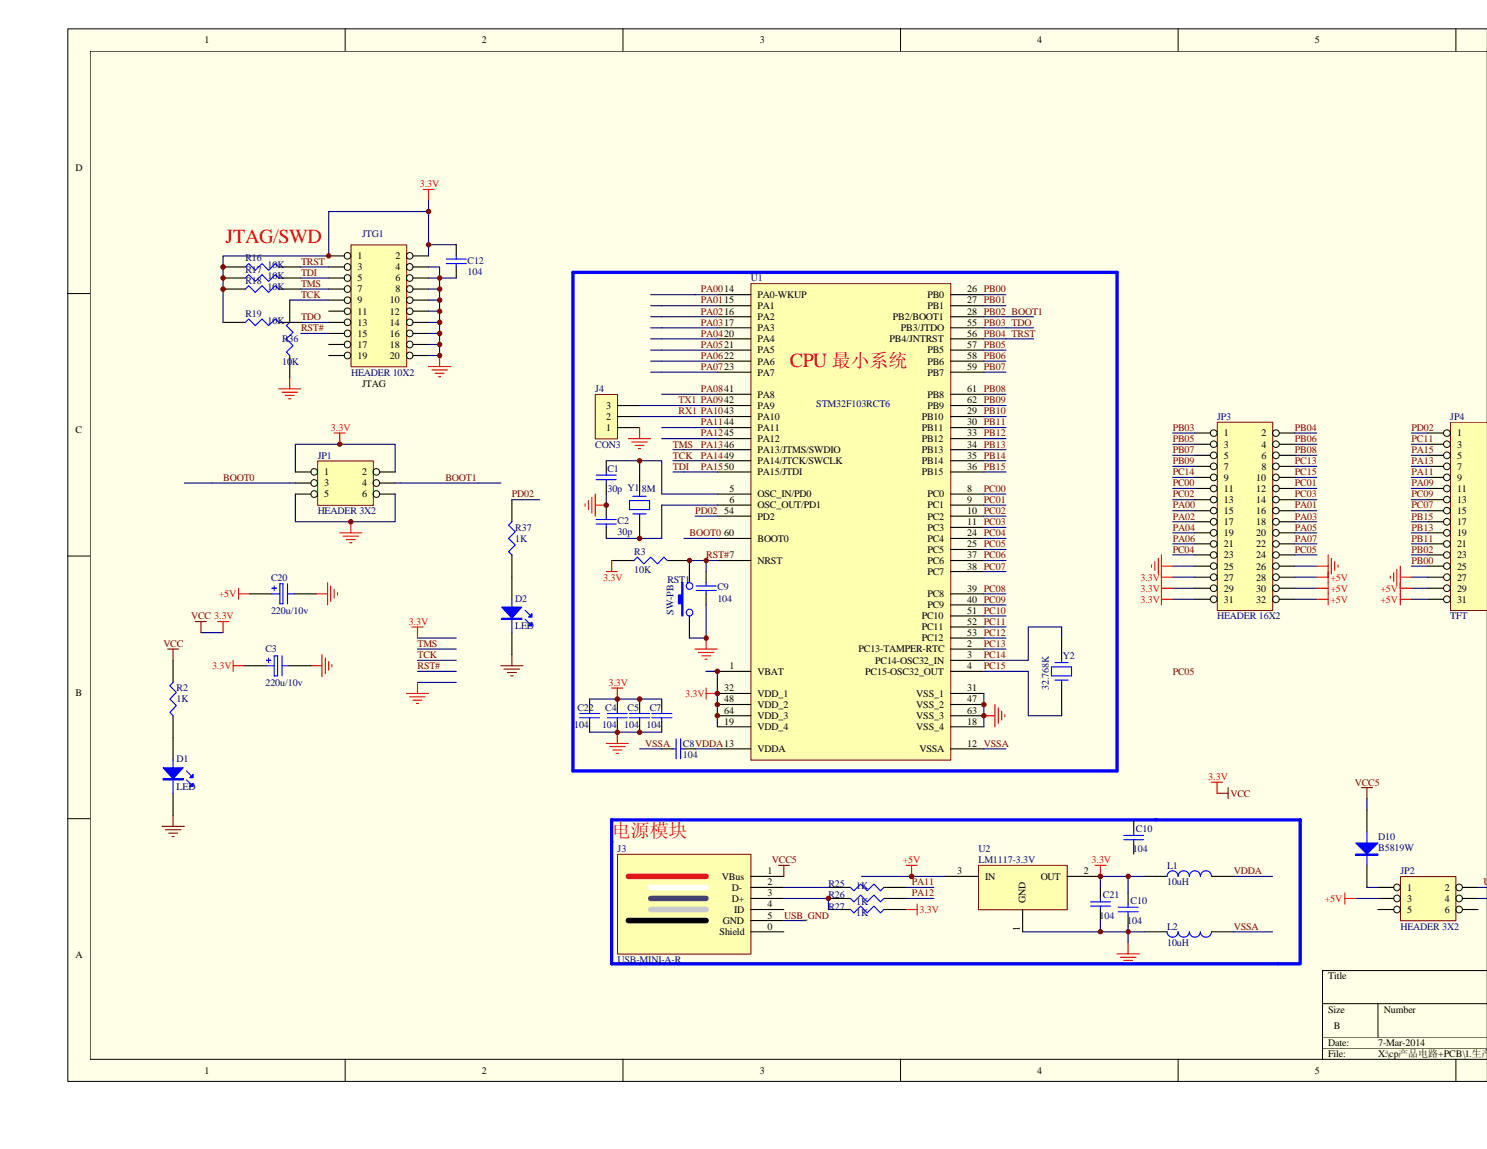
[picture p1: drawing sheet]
<svg xmlns="http://www.w3.org/2000/svg" width="279mm" height="216mm" viewBox="0 0 279 216" stroke-linecap="round" stroke-linejoin="round" font-family="sans-serif">
<path d="M12.7 5.4h266.7v197.8h-266.7z" fill="#ffffe8"/>
<g fill="none" stroke="#000" stroke-width=".19">
<path d="M12.7 5.4h266.7M12.7 5.4v197.8h266.7M12.7 5.4h.1M16.9 9.6h262.5M16.9 9.6v189.5h262.5M16.9 9.6h.1M64.9 5.4v4.2M117.1 5.4v4.2M169.2 5.4v4.2M221.4 5.4v4.2M273.6 5.4v4.2M12.7 55.2h4.2"/>
<path d="M12.7 104.5h4.2M12.7 153.8h4.2M64.9 199v4.2M117.1 199v4.2M169.2 199v4.2M221.4 199v4.2M248.5 188.6h30.9M248.5 194.9h30.9M248.5 196.9h30.9M258.9 188.6v6.3M273.6 199v4.2M279.4 182.4h-30.9v16.6"/>
</g>
<path d="M141.1 53.3h37.5v89.5h-37.5z" fill="#ffffb0"/>
<path d="M141.1 53.3h37.5v89.5h-37.5z" fill="none" stroke="#800000" stroke-width=".19"/>
<g fill="none" stroke="#000" stroke-width=".21">
<path d="M134.8 55.4h6.3M134.8 57.4h6.3M134.8 59.5h6.3M178.6 55.4h6.3M178.6 57.4h6.3M178.6 59.5h6.3M134.8 61.6h6.3M134.8 63.7h6.3M134.8 65.8h6.3M134.8 67.9h6.3M134.8 69.9h6.3M134.8 74.1h6.3"/>
<path d="M134.8 76.2h6.3M134.8 78.3h6.3M178.6 61.6h6.3M178.6 63.7h6.3M178.6 65.8h6.3M178.6 67.9h6.3M178.6 69.9h6.3M178.6 74.1h6.3M178.6 76.2h6.3M178.6 78.3h6.3M113.9 86.6v2.1M113.9 90.8v2"/>
<path d="M113.9 94.9v2.1M113.9 99.1v2.1M120.2 88.7v4.1M120.2 97v4.2M134.8 92.8h6.3M134.8 94.9h6.3M134.8 80.3h6.3M134.8 82.4h6.3M134.8 84.5h6.3M134.8 86.6h6.3M134.8 88.7h6.3M134.8 97h6.3"/>
<path d="M178.6 92.8h6.3M178.6 94.9h6.3M178.6 80.3h6.3M178.6 82.4h6.3M178.6 84.5h6.3M178.6 86.6h6.3M178.6 88.7h6.3M178.6 97h6.3M178.6 99.1h6.3M114.9 105.3h4.2M125.4 105.3h4.1v4.2M129.5 115.7v4.2"/>
<path d="M132.7 107.4v2.1M132.7 111.6v2.1M134.8 101.2h6.3M134.8 105.3h6.3M178.6 101.2h6.3M178.6 105.3h6.3M178.6 103.3h6.3M178.6 107.4h6.3M178.6 111.6h6.3M178.6 113.7h6.3M178.6 115.7h6.3M178.6 117.8h6.3"/>
<path d="M178.6 119.9h6.3M199.5 119.9v4.2M116 131.4v2M116 135.5v2.1M120.2 131.4v2M120.2 135.5v2.1M124.3 131.4v2M124.3 135.5v2.1M134.8 126.2h6.3M134.8 130.3h6.3M134.8 132.4h6.3M134.8 134.5h6.3"/>
<path d="M134.8 136.6h6.3M178.6 122h6.3M178.6 124.1h6.3M178.6 126.2h6.3M178.6 130.3h6.3M178.6 132.4h6.3M178.6 134.5h6.3M178.6 136.6h6.3M199.5 128.2v4.2M124.3 140.7h2.1M128.5 140.7h2.1M134.8 140.7h6.3"/>
<path d="M178.6 140.7h6.3"/>
</g>
<g fill="none" stroke="#00f" stroke-width=".21">
<path d="M112 97.6h3.8M112 98.5h3.8M112 90.1h3.8M112 89.3h3.8M113.9 88.7v.6M113.9 90.1v.7M113.9 97v.6M113.9 98.5v.6M118.3 94.1h3.7v1.7h-3.7zM118.9 93.3h2.5M118.9 96.6h2.5M120.2 92.8v.5"/>
<path d="M120.2 96.6v.4M119.1 105.3l.7-.6 1.2 1.3 1.3-1.3 1.2 1.3 1.3-1.3 .6 .6M130.8 111h3.8M130.8 110.1h3.8M132.7 109.5v.6M132.7 111v.6M114.1 134.9h3.8M114.1 134.1h3.8M116 133.4v.7M116 134.9v.6M118.3 134.9h3.7M118.3 134.1h3.7"/>
<path d="M120.2 133.4v.7M120.2 134.9v.6M122.5 134.9h3.7M122.5 134.1h3.7M124.3 133.4v.7M124.3 134.9v.6M127 138.9v3.7M127.9 138.9v3.7M197.6 125.3h3.7v1.7h-3.7zM198.2 127.8h2.5M198.2 124.5h2.5M199.5 124.1v.4"/>
<path d="M199.5 127.8v.4M126.4 140.7h.6M127.9 140.7h.6"/>
</g>
<g fill="none" stroke="#000080" stroke-width=".21">
<path d="M184.9 55.4h4.1M184.9 57.4h4.1M130.6 76.2h4.2M130.6 78.3h4.2M184.9 78.3h4.1M184.9 61.6h4.1M184.9 63.7h4.1M184.9 65.8h4.1M184.9 67.9h4.1M184.9 69.9h4.1M113.9 86.6h6.3v2.1M113.9 92.8v2.1"/>
<path d="M120.2 86.6h4.1v6.2h10.5M124.3 94.9v6.3h-10.4M128.5 84.5h6.3M128.5 86.6h6.3M128.5 88.7h6.3M130.6 97h4.2M130.6 80.3h4.2M132.7 94.9h2.1M184.9 92.8h4.1M184.9 94.9h4.1M184.9 97h4.1M184.9 99.1h4.1"/>
<path d="M184.9 84.5h4.1M184.9 86.6h4.1M184.9 88.7h4.1M184.9 80.3h4.1M184.9 82.4h4.1M134.8 105.3h-2.1v2.1M184.9 101.2h4.1M184.9 103.3h4.1M184.9 105.3h4.1M184.9 107.4h4.1M184.9 111.6h4.1M184.9 113.7h4.1"/>
<path d="M184.9 115.7h4.1M184.9 117.8h4.1M184.9 119.9h4.1M199.5 117.8h-6.3v6.3h-8.3M132.7 126.2h2.1M134.8 130.3v6.3M184.9 126.2h8.3v8.3h6.3M184.9 130.3v6.3M184.9 122h4.1M120.2 140.7h4.1M130.6 140.7h4.2M184.9 140.7h4.1"/>
</g>
<g fill="none" stroke="#f00" stroke-width=".21">
<path d="M109.9 94.7v.4M110.6 94.1v1.7M111.2 93.5v2.9M111.8 92.8v4.2M111.8 94.9h2.1M113.9 107.4h2.1M114.9 105.3v2.1M132.7 119.9v2.1M113.9 139.7h4.2M114.9 129.3h2.2M116 129.3v2.1M116 137.6v2.1"/>
<path d="M130.6 122h4.2M131.2 122.6h3M131.9 123.2h1.6M132.5 123.9h.4M132.7 129.3v2.1M132.7 130.3h2.1M184.9 134.5h2M186.9 132.4v4.2M187.6 133v2.9M188.2 133.6v1.7M188.8 134.3v.4M114.6 140.3h2.9"/>
<path d="M115.1 140.9h1.7M115.8 141.6h.4"/>
</g>
<path d="M107.7 51.2h102.2v93.7h-102.2z" fill="none" stroke="#00f" stroke-width=".63"/>
<path d="M128.1 109.5h.2v6.2h-.2v-2.2h-.6v-1.7h.6z" fill-rule="evenodd" fill="#00f"/>
<g fill="none" stroke="#00f" stroke-width=".21">
<path d="M128.1 109.5h.2v6.2h-.2v-2.2h-.6v-1.7h.6z"/>
<circle cx="129.6" cy="110.1" r=".62"/>
<circle cx="129.6" cy="115.1" r=".62"/>
</g>
<g fill="none" stroke="#000080" stroke-width=".21">
<path d="M122.3 55.4h12.5M122.3 57.4h12.5M122.3 59.5h12.5M184.9 59.5h9.3M122.3 61.6h12.5M122.3 63.7h12.5M122.3 65.8h12.5M122.3 67.9h12.5M122.3 69.9h12.5M124.3 74.1h10.5M127.5 76.2h3.1M127.5 78.3h3.1"/>
<path d="M184.9 76.2h4.1M184.9 74.1h4.1M189 61.6h5.2M189 63.7h5.2M124.3 80.3h6.3M124.3 82.4h10.5M124.3 94.9h8.4M126.4 84.5h2.1M126.4 86.6h2.1M126.4 88.7h2.1M128.5 101.2h6.3"/>
</g>
<circle cx="134.8" cy="132.4" r=".42" fill="#800000"/>
<circle cx="134.8" cy="132.4" r=".42" fill="none" stroke="#800000" stroke-width=".19"/>
<circle cx="134.8" cy="134.5" r=".42" fill="#800000"/>
<circle cx="134.8" cy="134.5" r=".42" fill="none" stroke="#800000" stroke-width=".19"/>
<circle cx="184.9" cy="132.4" r=".42" fill="#800000"/>
<circle cx="184.9" cy="132.4" r=".42" fill="none" stroke="#800000" stroke-width=".19"/>
<circle cx="184.9" cy="134.5" r=".42" fill="#800000"/>
<circle cx="184.9" cy="134.5" r=".42" fill="none" stroke="#800000" stroke-width=".19"/>
<circle cx="120.2" cy="86.6" r=".42" fill="#800000"/>
<circle cx="120.2" cy="86.6" r=".42" fill="none" stroke="#800000" stroke-width=".19"/>
<path d="M43.8 124.1v2.1M43.8 125.1h2.1M58.4 125.1h2.1M60.5 123v4.2M61.1 123.7v2.9M61.8 124.3v1.6M62.4 124.9v.4" fill="none" stroke="#f00" stroke-width=".21"/>
<path d="M32.5 124.1v4.1M32.5 134.5v8.3M45.9 125.1h4.2M54.2 125.1h4.2M32.5 149.1v4.1" fill="none" stroke="#000" stroke-width=".21"/>
<path d="M32.5 128.2l-.6 .7 1.2 1.2-1.2 1.3 1.2 1.2-1.2 1.3 .6 .6M50.1 124.1h.8M50.1 125.1h1.4M50.5 123.7v.8M51.5 123.2h.7v3.8h-.7zM53 125.1h1.2M53 123.2v3.8M32.5 142.8v6.3M35.1 146.6l.8 .8M35.1 144.9l.8 .8" fill="none" stroke="#00f" stroke-width=".21"/>
<path d="M30.4 155.3h4.2M31.1 155.9h2.9M31.7 156.5h1.7M32.3 157.2h.4M32.5 153.2v2.1" fill="none" stroke="#800000" stroke-width=".21"/>
<path d="M30.6 144.3h3.8l-1.9 2z" fill="#00f"/>
<path d="M30.6 144.3h3.8l-1.9 2zM30.6 146.3h3.8v.3h-3.8zM30.6 146.5h3.8" fill="none" stroke="#00f" stroke-width=".21"/>
<path d="M35.6 147.8l.7-.6v.6z" fill="#00f"/>
<path d="M35.6 147.8l.7-.6v.6z" fill="none" stroke="#00f" stroke-width=".21"/>
<path d="M36.3 145.5v.6h-.7z" fill="#00f"/>
<path d="M35.6 146.1l.7-.6v.6z" fill="none" stroke="#00f" stroke-width=".21"/>
<path d="M31.5 122h2.1M32.5 122v2.1" fill="none" stroke="#800000" stroke-width=".21"/>
<path d="M59.7 86.7h10.4v8.3h-10.4z" fill="#ffffb0"/>
<path d="M59.7 86.6h10.4v8.4h-10.4z" fill="none" stroke="#800000" stroke-width=".19"/>
<g fill="none" stroke="#000" stroke-width=".19">
<circle cx="59" cy="90.8" r=".63"/>
<circle cx="59" cy="92.8" r=".63"/>
<circle cx="59" cy="88.7" r=".62"/>
<circle cx="70.7" cy="90.8" r=".62"/>
<circle cx="70.7" cy="92.8" r=".62"/>
<circle cx="70.7" cy="88.7" r=".62"/>
</g>
<path d="M55.5 88.7h2.9M55.5 90.8h2.9M55.5 92.8h2.9M71.3 88.7h3M71.3 90.8h3M71.3 92.8h3" fill="none" stroke="#000" stroke-width=".21"/>
<path d="M34.6 90.8h5.2M54.4 90.8h1.1M55.5 92.8v5.2h18.8v-5.2M55.5 88.7v-5.2h18.8v5.2M74.3 90.8h1M89.9 90.8h4.2" fill="none" stroke="#000080" stroke-width=".21"/>
<path d="M62.8 81.4h2.1M63.8 81.4v2.1M65.9 98v2.1M63.8 100.1h4.2M64.5 100.8h2.9M65.1 101.4h1.7M65.7 102h.4" fill="none" stroke="#f00" stroke-width=".21"/>
<circle cx="65.9" cy="98" r=".42" fill="#800000"/>
<circle cx="65.9" cy="98" r=".42" fill="none" stroke="#800000" stroke-width=".19"/>
<circle cx="63.8" cy="83.5" r=".42" fill="#800000"/>
<circle cx="63.8" cy="83.5" r=".42" fill="none" stroke="#800000" stroke-width=".19"/>
<path d="M39.8 90.8h14.6M75.3 90.8h14.6M37.8 118.9h4.1M199.5 117.8v2.1M199.5 132.4v2.1" fill="none" stroke="#000080" stroke-width=".21"/>
<path d="M36.7 116.8h2.1M37.8 116.8v2.1" fill="none" stroke="#800000" stroke-width=".21"/>
<path d="M40.9 116.8h2.1M41.9 116.8v2.1M205.7 162.6h2.1M206.8 162.6v2.1M209.9 179.2h4.2M210.5 179.9h2.9M212 177.2v2M211.2 180.5h1.6M211.8 181.1h.4" fill="none" stroke="#f00" stroke-width=".21"/>
<path d="M212 167.8v2.1M212 172v2M215.1 164.7h4.2M215.1 175.1h4.2M227.6 164.7h4.2M227.6 175.1h4.2" fill="none" stroke="#000" stroke-width=".21"/>
<path d="M210.1 171.3h3.8M210.1 170.5h3.8M212 169.9v.6M212 171.3v.7M219.3 164.7a1.04 1.04 0 0 1 1-1.1 1.04 1.04 0 0 1 1.1 1.1 1.06 1.06 0 0 1 1-1.1 1.06 1.06 0 0 1 1.1 1.1 1.04 1.04 0 0 1 1-1.1 1.04 1.04 0 0 1 1.1 1.1 1.04 1.04 0 0 1 1-1.1 1.04 1.04 0 0 1 1 1.1M219.3 175.1a1.04 1.04 0 0 0 1 1 1.04 1.04 0 0 0 1.1-1 1.06 1.06 0 0 0 1 1 1.06 1.06 0 0 0 1.1-1 1.04 1.04 0 0 0 1 1 1.04 1.04 0 0 0 1.1-1 1.04 1.04 0 0 0 1 1 1.04 1.04 0 0 0 1-1" fill="none" stroke="#00f" stroke-width=".21"/>
<path d="M114.9 154.1h102.3" fill="none" stroke="#00f" stroke-width=".63"/>
<path d="M183.9 162.6h16.6v8.3h-16.6z" fill="#ffffb0"/>
<path d="M183.9 162.6h16.6v8.3h-16.6z" fill="none" stroke="#800000" stroke-width=".19"/>
<path d="M177.5 164.7h6.3M192.2 170.9v4.2M200.5 164.7h6.3" fill="none" stroke="#000" stroke-width=".21"/>
<path d="M114.9 154.1v27h129.4v-27h-27.1" fill="none" stroke="#00f" stroke-width=".63"/>
<path d="M228.7 149.1h2.1M230.8 148v2.1" fill="none" stroke="#800000" stroke-width=".21"/>
<path d="M227.6 147h2.1M228.7 147v2.1" fill="none" stroke="#f00" stroke-width=".21"/>
<path d="M116.1 160.6h25v18.7h-25z" fill="#ffffb0"/>
<path d="M116 160.5h25.1v18.8h-25.1z" fill="none" stroke="#800000" stroke-width=".19"/>
<path d="M141.1 164.7h6.2M141.1 166.8h6.2M141.1 168.8h6.2M141.1 173h6.2M141.1 175.1h6.2M141.1 170.9h6.2" fill="none" stroke="#000" stroke-width=".21"/>
<path d="M118.1 164.7h14.6" fill="none" stroke="#ee0e22" stroke-width="1"/>
<path d="M122.3 166.8h10.4" fill="none" stroke="#fff" stroke-width="1"/>
<path d="M122.3 168.8h10.4" fill="none" stroke="#00a36e" stroke-width="1"/>
<path d="M118.1 173h14.6" fill="none" stroke="#000" stroke-width="1"/>
<path d="M122.3 170.9h10.4" fill="none" stroke="#cacaca" stroke-width="1"/>
<path d="M132.7 126.2h2.1v4.1" fill="none" stroke="#000080" stroke-width=".21"/>
<circle cx="134.8" cy="126.1" r=".43" fill="#800000"/>
<circle cx="134.8" cy="126.1" r=".43" fill="none" stroke="#800000" stroke-width=".19"/>
<circle cx="134.8" cy="130.3" r=".43" fill="#800000"/>
<circle cx="134.8" cy="130.3" r=".43" fill="none" stroke="#800000" stroke-width=".19"/>
<path d="M116 131.4h8.3" fill="none" stroke="#000080" stroke-width=".21"/>
<circle cx="120.2" cy="131.4" r=".43" fill="#800000"/>
<circle cx="120.2" cy="131.4" r=".43" fill="none" stroke="#800000" stroke-width=".19"/>
<path d="M116 137.6h8.3" fill="none" stroke="#000080" stroke-width=".21"/>
<circle cx="120.2" cy="137.6" r=".42" fill="#800000"/>
<circle cx="120.2" cy="137.6" r=".42" fill="none" stroke="#800000" stroke-width=".19"/>
<path d="M78.4 119.9h7.3M78.4 122h7.3M78.4 124.1h7.3M78.4 126.2h7.3M78.4 128.2h7.3" fill="none" stroke="#000080" stroke-width=".21"/>
<path d="M77.4 117.8h2.1M78.4 117.8v2.1M76.4 130.3h4.1M77 130.9h2.9M77.6 131.6h1.7M78.2 132.2h.5M78.4 128.2v2.1" fill="none" stroke="#f00" stroke-width=".21"/>
<path d="M272.6 79.4h6.8v35.3h-6.8z" fill="#ffffb0"/>
<path d="M279.4 79.3h-6.9v35.4h6.9" fill="none" stroke="#800000" stroke-width=".19"/>
<g fill="none" stroke="#000" stroke-width=".19">
<circle cx="271.9" cy="89.7" r=".63"/>
<circle cx="271.9" cy="98" r=".63"/>
<circle cx="271.9" cy="87.6" r=".63"/>
<circle cx="271.9" cy="85.6" r=".63"/>
<circle cx="271.9" cy="93.9" r=".63"/>
<circle cx="271.9" cy="91.8" r=".63"/>
<circle cx="271.9" cy="81.4" r=".63"/>
<circle cx="271.9" cy="96" r=".63"/>
<circle cx="271.9" cy="83.5" r=".63"/>
<circle cx="271.9" cy="108.5" r=".63"/>
<circle cx="271.9" cy="110.5" r=".63"/>
<circle cx="271.9" cy="112.6" r=".63"/>
<circle cx="271.9" cy="100.1" r=".63"/>
<circle cx="271.9" cy="104.3" r=".63"/>
<circle cx="271.9" cy="106.4" r=".63"/>
<circle cx="271.9" cy="102.2" r=".62"/>
</g>
<g fill="none" stroke="#000" stroke-width=".21">
<path d="M268.3 81.4h2.9M268.3 83.5h2.9M268.3 85.6h2.9M268.3 87.6h2.9M268.3 89.7h2.9M268.3 91.8h2.9M268.3 93.9h2.9M268.3 96h2.9M268.3 98h2.9M268.3 100.1h2.9M268.3 102.2h2.9M268.3 104.3h2.9"/>
<path d="M268.3 106.4h2.9M268.3 108.5h2.9M268.3 110.5h2.9M268.3 112.6h2.9"/>
</g>
<path d="M228.8 79.4h10.3v35.3h-10.3z" fill="#ffffb0"/>
<path d="M228.7 79.3h10.4v35.4h-10.4z" fill="none" stroke="#800000" stroke-width=".19"/>
<g fill="none" stroke="#000" stroke-width=".19">
<circle cx="228.1" cy="87.6" r=".63"/>
<circle cx="228.1" cy="85.6" r=".63"/>
<circle cx="228.1" cy="98" r=".63"/>
<circle cx="228.1" cy="89.7" r=".63"/>
<circle cx="228.1" cy="93.9" r=".63"/>
<circle cx="228.1" cy="91.8" r=".63"/>
<circle cx="228.1" cy="81.4" r=".63"/>
<circle cx="228.1" cy="96" r=".63"/>
<circle cx="228.1" cy="83.5" r=".63"/>
<circle cx="239.7" cy="89.7" r=".63"/>
<circle cx="239.7" cy="87.6" r=".63"/>
<circle cx="239.7" cy="85.6" r=".63"/>
<circle cx="239.7" cy="98" r=".63"/>
<circle cx="239.7" cy="93.9" r=".63"/>
<circle cx="239.7" cy="91.8" r=".63"/>
<circle cx="239.7" cy="81.4" r=".63"/>
<circle cx="239.7" cy="96" r=".63"/>
<circle cx="239.7" cy="83.5" r=".63"/>
<circle cx="228.1" cy="100.1" r=".63"/>
<circle cx="228.1" cy="110.5" r=".63"/>
<circle cx="228.1" cy="112.6" r=".63"/>
<circle cx="228.1" cy="108.5" r=".63"/>
<circle cx="228.1" cy="104.3" r=".63"/>
<circle cx="228.1" cy="106.4" r=".63"/>
<circle cx="228.1" cy="102.2" r=".62"/>
<circle cx="239.7" cy="108.5" r=".63"/>
<circle cx="239.7" cy="100.1" r=".63"/>
<circle cx="239.7" cy="110.5" r=".63"/>
<circle cx="239.7" cy="112.6" r=".63"/>
<circle cx="239.7" cy="104.3" r=".63"/>
<circle cx="239.7" cy="106.4" r=".63"/>
<circle cx="239.7" cy="102.2" r=".62"/>
</g>
<g fill="none" stroke="#000" stroke-width=".21">
<path d="M224.5 81.4h2.9M224.5 83.5h2.9M224.5 85.6h2.9M224.5 87.6h2.9M224.5 89.7h2.9M224.5 91.8h2.9M224.5 93.9h2.9M224.5 96h2.9M224.5 98h2.9M240.4 81.4h2.9M240.4 83.5h2.9M240.4 85.6h2.9"/>
<path d="M240.4 87.6h2.9M240.4 89.7h2.9M240.4 91.8h2.9M240.4 93.9h2.9M240.4 96h2.9M240.4 98h2.9M224.5 100.1h2.9M224.5 102.2h2.9M224.5 104.3h2.9M224.5 106.4h2.9M224.5 108.5h2.9M224.5 110.5h2.9"/>
<path d="M224.5 112.6h2.9M240.4 100.1h2.9M240.4 102.2h2.9M240.4 104.3h2.9M240.4 106.4h2.9M240.4 108.5h2.9M240.4 110.5h2.9M240.4 112.6h2.9"/>
</g>
<path d="M66 46.1h10.4v22.8h-10.4z" fill="#ffffb0"/>
<path d="M66 46h10.4v22.9h-10.4z" fill="none" stroke="#800000" stroke-width=".19"/>
<g fill="none" stroke="#000" stroke-width=".19">
<circle cx="65.3" cy="50.2" r=".63"/>
<circle cx="65.3" cy="52.2" r=".63"/>
<circle cx="65.3" cy="54.3" r=".63"/>
<circle cx="65.3" cy="48.1" r=".62"/>
<circle cx="65.3" cy="58.5" r=".62"/>
<circle cx="65.3" cy="56.4" r=".62"/>
<circle cx="77" cy="52.2" r=".63"/>
<circle cx="77" cy="50.2" r=".63"/>
<circle cx="77" cy="54.3" r=".63"/>
<circle cx="77" cy="48.1" r=".62"/>
<circle cx="77" cy="58.5" r=".62"/>
<circle cx="77" cy="56.4" r=".62"/>
<circle cx="65.3" cy="66.8" r=".63"/>
<circle cx="65.3" cy="62.6" r=".63"/>
<circle cx="65.3" cy="64.7" r=".63"/>
<circle cx="65.3" cy="60.6" r=".62"/>
<circle cx="77" cy="62.6" r=".63"/>
<circle cx="77" cy="64.7" r=".63"/>
<circle cx="77" cy="66.8" r=".63"/>
<circle cx="77" cy="60.6" r=".62"/>
</g>
<g fill="none" stroke="#000" stroke-width=".21">
<path d="M41.9 50.2h4.2M41.9 52.2h4.2M41.9 54.3h4.2M52.4 50.2h4.1M52.4 52.2h4.1M52.4 54.3h4.1M54.4 56.4v4.2M61.8 48.1h2.9M61.8 50.2h2.9M61.8 52.2h2.9M61.8 54.3h2.9M61.8 56.4h2.9"/>
<path d="M61.8 58.5h2.9M77.6 48.1h2.9M77.6 50.2h2.9M77.6 52.2h2.9M77.6 54.3h2.9M77.6 56.4h2.9M77.6 58.5h2.9M85.7 46v2.1M85.7 50.2v2M41.9 60.6h4.2M52.4 60.6h4.1M54.4 66.8v4.2"/>
<path d="M61.8 60.6h2.9M61.8 62.7h2.9M61.8 64.7h2.9M61.8 66.8h2.9M77.6 60.6h2.9M77.6 62.7h2.9M77.6 64.7h2.9M77.6 66.8h2.9"/>
</g>
<g fill="none" stroke="#000080" stroke-width=".21">
<path d="M80.5 37.7v2.1M54.4 56.4h7.4M56.5 54.3h5.3M56.5 52.2h5.3M56.5 50.2h5.3M80.5 48.1v-8.3h-18.7v8.3h-19.9v12.5M80.5 50.2h2.1v16.6h-2.1M80.5 58.5h2.1M80.5 56.4h2.1M80.5 54.3h2.1M80.5 52.2h5.2M80.5 46h5.2"/>
<path d="M56.5 62.7h5.3M56.5 60.6h5.3M80.5 64.7h2.1M80.5 62.7h2.1M80.5 60.6h2.1"/>
</g>
<path d="M79.5 35.6h2.1M80.5 35.6v2.1M52.4 73.1h4.1M53 73.7h2.9M53.6 74.3h1.7M54.2 74.9h.5M54.4 71v2.1M80.5 68.9h4.2M81.2 69.5h2.9M81.8 70.1h1.6M82.4 70.8h.4M82.6 66.8v2.1" fill="none" stroke="#f00" stroke-width=".21"/>
<path d="M46.1 50.2l.6-.7 1.3 1.3 1.2-1.3 1.3 1.3 1.2-1.3 .7 .7M46.1 52.2l.6-.6 1.3 1.3 1.2-1.3 1.3 1.3 1.2-1.3 .7 .6M46.1 54.3l.6-.6 1.3 1.2 1.2-1.2 1.3 1.2 1.2-1.2 .7 .6M83.9 48.7h3.7M83.9 49.5h3.7M85.7 48.1v.6M85.7 49.5v.7M46.1 60.6l.6-.7 1.3 1.3 1.2-1.3 1.3 1.3 1.2-1.3 .7 .7M54.4 60.6l-.6 .6 1.3 1.2-1.3 1.3 1.3 1.2-1.3 1.3 .6 .6" fill="none" stroke="#00f" stroke-width=".21"/>
<circle cx="61.7" cy="48.1" r=".4" fill="#800000"/>
<circle cx="61.7" cy="48.1" r=".4" fill="none" stroke="#800000" stroke-width=".19"/>
<circle cx="80.5" cy="39.7" r=".42" fill="#800000"/>
<circle cx="80.5" cy="39.7" r=".42" fill="none" stroke="#800000" stroke-width=".19"/>
<circle cx="82.6" cy="66.8" r=".42" fill="#800000"/>
<circle cx="82.6" cy="66.8" r=".42" fill="none" stroke="#800000" stroke-width=".19"/>
<circle cx="82.6" cy="64.7" r=".41" fill="#800000"/>
<circle cx="82.6" cy="64.7" r=".41" fill="none" stroke="#800000" stroke-width=".19"/>
<circle cx="82.6" cy="62.6" r=".42" fill="#800000"/>
<circle cx="82.6" cy="62.6" r=".42" fill="none" stroke="#800000" stroke-width=".19"/>
<circle cx="82.6" cy="60.6" r=".42" fill="#800000"/>
<circle cx="82.6" cy="60.6" r=".42" fill="none" stroke="#800000" stroke-width=".19"/>
<circle cx="82.6" cy="58.5" r=".41" fill="#800000"/>
<circle cx="82.6" cy="58.5" r=".41" fill="none" stroke="#800000" stroke-width=".19"/>
<circle cx="82.6" cy="56.4" r=".42" fill="#800000"/>
<circle cx="82.6" cy="56.4" r=".42" fill="none" stroke="#800000" stroke-width=".19"/>
<circle cx="82.6" cy="54.3" r=".42" fill="#800000"/>
<circle cx="82.6" cy="54.3" r=".42" fill="none" stroke="#800000" stroke-width=".19"/>
<circle cx="82.6" cy="52.2" r=".41" fill="#800000"/>
<circle cx="82.6" cy="52.2" r=".41" fill="none" stroke="#800000" stroke-width=".19"/>
<circle cx="80.5" cy="46" r=".41" fill="#800000"/>
<circle cx="80.5" cy="46" r=".41" fill="none" stroke="#800000" stroke-width=".19"/>
<circle cx="41.9" cy="50.2" r=".42" fill="#800000"/>
<circle cx="41.9" cy="50.2" r=".42" fill="none" stroke="#800000" stroke-width=".19"/>
<circle cx="41.9" cy="52.2" r=".42" fill="#800000"/>
<circle cx="41.9" cy="52.2" r=".42" fill="none" stroke="#800000" stroke-width=".19"/>
<circle cx="41.9" cy="54.3" r=".42" fill="#800000"/>
<circle cx="41.9" cy="54.3" r=".42" fill="none" stroke="#800000" stroke-width=".19"/>
<path d="M96.2 93.9v4.1M96.2 104.3v8.3M96.2 118.9v4.1" fill="none" stroke="#000" stroke-width=".21"/>
<path d="M96.2 98l-.7 .7 1.3 1.2-1.3 1.3 1.3 1.2-1.3 1.3 .7 .6M96.2 112.6v6.3M98.7 116.4l.8 .8M98.7 114.7l.8 .8" fill="none" stroke="#00f" stroke-width=".21"/>
<path d="M94.1 125.1h4.2M94.7 125.7h2.9M95.3 126.4h1.7M96 127h.4M96.2 123v2.1" fill="none" stroke="#800000" stroke-width=".21"/>
<path d="M94.3 114.1h3.7l-1.8 2.1z" fill="#00f"/>
<path d="M94.3 114.1h3.7l-1.8 2.1zM94.3 116.2h3.7v.2h-3.7zM94.3 116.3h3.7" fill="none" stroke="#00f" stroke-width=".21"/>
<path d="M99.9 117v.6h-.6z" fill="#00f"/>
<path d="M99.9 117v.6h-.6z" fill="none" stroke="#00f" stroke-width=".21"/>
<path d="M99.9 115.3v.7h-.6z" fill="#00f"/>
<path d="M99.9 115.3v.7h-.6zM256.8 156.3v6.3M254.8 160.5h4.1v.2h-4.1zM254.8 160.6h4.1" fill="none" stroke="#00f" stroke-width=".21"/>
<path d="M96.2 93.9h5.2" fill="none" stroke="#000080" stroke-width=".21"/>
<path d="M218.2 111.6v2.1M218.2 112.6h2.1M247.4 112.6h2.2M249.6 111.6v2.1M263.1 112.6h2.1M263.1 111.6v2.1M170.3 162.6h2M171.3 162.6v2.1" fill="none" stroke="#f00" stroke-width=".21"/>
<path d="M256.8 152.2v4.1M256.8 162.6v4.2" fill="none" stroke="#000" stroke-width=".21"/>
<path d="M254.8 158.4h4.1l-2.1 2.1z" fill="#00f"/>
<path d="M254.8 158.4h4.1l-2.1 2.1z" fill="none" stroke="#00f" stroke-width=".21"/>
<path d="M161.9 164.7h15.6M206.8 164.7h8.3M212 164.7v3.1M231.8 164.7h7.3" fill="none" stroke="#000080" stroke-width=".21"/>
<circle cx="212" cy="164.7" r=".42" fill="#800000"/>
<circle cx="212" cy="164.7" r=".42" fill="none" stroke="#800000" stroke-width=".19"/>
<path d="M212 174v1.1h-19.8M215.1 175.1h-3.1v2.1" fill="none" stroke="#000080" stroke-width=".21"/>
<circle cx="212" cy="175.1" r=".41" fill="#800000"/>
<circle cx="212" cy="175.1" r=".41" fill="none" stroke="#800000" stroke-width=".19"/>
<g fill="none" stroke="#000080" stroke-width=".21">
<path d="M220.3 83.5h4.2M220.3 85.6h4.2M220.3 87.6h4.2M220.3 89.7h4.2M220.3 91.8h4.2M220.3 93.9h4.2M220.3 96h4.2M220.3 98h4.2M243.3 83.5h4.1M243.3 85.6h4.1M243.3 87.6h4.1M243.3 89.7h4.1"/>
<path d="M243.3 91.8h4.1M243.3 93.9h4.1M243.3 96h4.1M243.3 98h4.1M265.2 83.5h3.1M265.2 85.6h3.1M265.2 87.6h3.1M265.2 89.7h3.1M265.2 91.8h3.1M265.2 93.9h3.1M265.2 96h3.1M265.2 98h3.1"/>
<path d="M220.3 100.1h4.2M220.3 102.2h4.2M220.3 104.3h4.2M220.3 106.4h4.2M220.3 108.5h4.2M220.3 110.5h4.2M220.3 112.6h4.2M243.3 100.1h4.1M243.3 102.2h4.1M243.3 104.3h4.1M243.3 106.4h4.1M243.3 108.5h4.1"/>
<path d="M243.3 110.5h4.1M265.2 100.1h3.1M265.2 102.2h3.1M265.2 104.3h3.1M265.2 106.4h3.1M265.2 108.5h3.1M265.2 110.5h3.1M110.8 131.4h5.2M231.8 175.1h7.3"/>
</g>
<path d="M44.8 110.5v2.1M44.8 111.6h2.1M59.4 111.6h2.2M61.6 109.5v4.2M62.1 110.1v2.9M62.8 110.7v1.7M63.4 111.4v.4" fill="none" stroke="#f00" stroke-width=".21"/>
<path d="M46.9 111.6h4.2M55.3 111.6h4.1M110.8 131.4v2M110.8 135.5v2.1M213 154.3v2M213 158.4v2.1" fill="none" stroke="#000" stroke-width=".21"/>
<g fill="none" stroke="#00f" stroke-width=".21">
<path d="M51.1 110.5h.8M51.1 111.6h1.5M51.5 110.1v.9M52.6 109.7h.6v3.8h-.6zM54 111.6h1.3M54 109.7v3.8M108.9 134.9h3.7M108.9 134.1h3.7M110.8 133.4v.7M110.8 134.9v.6M211.2 157.8h3.7M211.2 157h3.7"/>
<path d="M213 156.3v.7M213 157.8v.6"/>
</g>
<circle cx="116" cy="131.4" r=".42" fill="#800000"/>
<circle cx="116" cy="131.4" r=".42" fill="none" stroke="#800000" stroke-width=".19"/>
<path d="M110.8 137.6h5.2" fill="none" stroke="#000080" stroke-width=".21"/>
<circle cx="116" cy="137.6" r=".41" fill="#800000"/>
<circle cx="116" cy="137.6" r=".41" fill="none" stroke="#800000" stroke-width=".19"/>
<path d="M206.8 166.8v2M206.8 170.9v2.1" fill="none" stroke="#000" stroke-width=".21"/>
<path d="M204.9 170.3h3.8M204.9 169.5h3.8M206.8 168.8v.7M206.8 170.3v.6" fill="none" stroke="#00f" stroke-width=".21"/>
<path d="M206.8 164.7v2.1" fill="none" stroke="#000080" stroke-width=".21"/>
<circle cx="206.8" cy="164.7" r=".42" fill="#800000"/>
<circle cx="206.8" cy="164.7" r=".42" fill="none" stroke="#800000" stroke-width=".19"/>
<path d="M206.8 173v2.1" fill="none" stroke="#000080" stroke-width=".21"/>
<circle cx="206.8" cy="175.1" r=".41" fill="#800000"/>
<circle cx="206.8" cy="175.1" r=".41" fill="none" stroke="#800000" stroke-width=".19"/>
<g fill="none" stroke="#f00" stroke-width=".21">
<path d="M216.4 106.2v.4M217 105.5v1.7M217.6 104.9v2.9M218.2 104.3v7.3M218.2 106.4h2.1M218.2 108.5h2.1M218.2 110.5h2.1M247.4 106.4h2.2M247.4 108.5h2.2M247.4 110.5h2.2M249.6 104.3v7.3M250.1 104.9v2.9"/>
<path d="M250.8 105.5v1.7M251.4 106.2v.4M261.2 108.2v.5M261.9 107.6v1.7M262.5 107v2.9M263.1 106.4v5.2M263.1 108.5h2.1M263.1 110.5h2.1"/>
</g>
<path d="M243.3 112.6h4.1M265.2 112.6h3.1" fill="none" stroke="#000080" stroke-width=".21"/>
<path d="M263.2 164.8h10.4v8.2h-10.4z" fill="#ffffb0"/>
<path d="M263.1 164.7h10.5v8.3h-10.5z" fill="none" stroke="#800000" stroke-width=".19"/>
<g fill="none" stroke="#000" stroke-width=".19">
<circle cx="262.5" cy="170.9" r=".63"/>
<circle cx="262.5" cy="168.8" r=".63"/>
<circle cx="262.5" cy="166.7" r=".63"/>
<circle cx="274.2" cy="168.8" r=".63"/>
<circle cx="274.2" cy="170.9" r=".63"/>
<circle cx="274.2" cy="166.7" r=".63"/>
</g>
<path d="M258.9 166.8h3M258.9 168.8h3M258.9 170.9h3M274.8 166.8h2.9M274.8 168.8h2.9M274.8 170.9h2.9" fill="none" stroke="#000" stroke-width=".21"/>
<path d="M254.8 168.8h4.1M277.7 166.8h1.7" fill="none" stroke="#000080" stroke-width=".21"/>
<path d="M146.3 162.6h2M147.3 162.6v2.1" fill="none" stroke="#800000" stroke-width=".21"/>
<circle cx="171.3" cy="164.7" r=".42" fill="#800000"/>
<circle cx="171.3" cy="164.7" r=".42" fill="none" stroke="#800000" stroke-width=".19"/>
<path d="M256.8 150.1v2.1M147.3 173h4.2M256.8 166.8h2.1M277.7 168.8h1.7" fill="none" stroke="#000080" stroke-width=".21"/>
<path d="M255.8 148h2.1M256.8 148v2.1" fill="none" stroke="#800000" stroke-width=".21"/>
<path d="M252.7 167.8v2.1M252.7 168.8h2.1" fill="none" stroke="#f00" stroke-width=".21"/>
<path d="M111.9 74.2h4.1v8.3h-4.1z" fill="#ffffb0"/>
<path d="M111.8 74.1h4.2v8.4h-4.2z" fill="none" stroke="#800000" stroke-width=".19"/>
<path d="M116 78.3h4.2M116 76.2h4.2M116 80.3h4.2M155.7 166.8h4.1M155.7 168.8h4.1M155.7 170.9h4.1M166.1 166.8h4.2M166.1 168.8h4.2M166.1 170.9h4.2" fill="none" stroke="#000" stroke-width=".21"/>
<path d="M120.2 76.2h7.3M120.2 78.3h7.3M147.3 168.8h8.4v2.1" fill="none" stroke="#000080" stroke-width=".21"/>
<path d="M118.1 82.4h4.2M118.7 83.1h2.9M119.3 83.7h1.7M120 84.3h.4M120.2 80.3v2.1" fill="none" stroke="#f00" stroke-width=".21"/>
<path d="M159.8 166.8l.6 .6 1.3-1.3 1.2 1.3 1.3-1.3 1.2 1.3 .7-.6M159.8 168.8l.6 .7 1.3-1.3 1.2 1.3 1.3-1.3 1.2 1.3 .7-.7M159.8 170.9l.6 .6 1.3-1.2 1.2 1.2 1.3-1.2 1.2 1.2 .7-.6" fill="none" stroke="#00f" stroke-width=".21"/>
<circle cx="155.6" cy="168.8" r=".41" fill="#800000"/>
<circle cx="155.6" cy="168.8" r=".41" fill="none" stroke="#800000" stroke-width=".19"/>
<path d="M220.3 81.4h4.2M243.3 81.4h4.1M265.2 81.4h3.1M132.7 113.7v6.2h-3.2M147.3 166.8h8.4M170.3 166.8h5.2M170.3 168.8h5.2" fill="none" stroke="#000080" stroke-width=".21"/>
<path d="M170.3 170.9h2M172.3 169.9v2.1" fill="none" stroke="#f00" stroke-width=".21"/>
<circle cx="132.7" cy="119.9" r=".42" fill="#800000"/>
<circle cx="132.7" cy="119.9" r=".42" fill="none" stroke="#800000" stroke-width=".19"/>
<path d="M129.5 105.3h3.2" fill="none" stroke="#000080" stroke-width=".21"/>
<circle cx="132.7" cy="105.3" r=".41" fill="#800000"/>
<circle cx="132.7" cy="105.3" r=".41" fill="none" stroke="#800000" stroke-width=".19"/>
<circle cx="120.2" cy="101.2" r=".43" fill="#800000"/>
<circle cx="120.2" cy="101.2" r=".43" fill="none" stroke="#800000" stroke-width=".19"/>
<circle cx="113.9" cy="94.9" r=".43" fill="#800000"/>
<circle cx="113.9" cy="94.9" r=".43" fill="none" stroke="#800000" stroke-width=".19"/>
<circle cx="129.6" cy="105.3" r=".41" fill="#800000"/>
<circle cx="129.6" cy="105.3" r=".41" fill="none" stroke="#800000" stroke-width=".19"/>
<g font-size="3.8" fill="#f00">
<text x="42.4" y="45.7">JTAG/SWD</text>
<text x="148.4" y="69">CPU 最最最最</text>
</g>
<text font-size="3.5" fill="#f00" x="115" y="157.3">产电电电</text>
<g font-size="1.9">
<text x="38.4" y="8.1">1</text>
<text x="90.6" y="8.1">2</text>
<text x="142.7" y="8.1">3</text>
<text x="194.9" y="8.1">4</text>
<text x="247.1" y="8.1">5</text>
<text x="14.2" y="32">D</text>
<text x="67.2" y="48.7">1</text>
<text x="67.2" y="50.8">3</text>
<text x="67.2" y="52.9">5</text>
<text x="74.3" y="48.7">2</text>
<text x="74.3" y="50.8">4</text>
<text x="74.3" y="52.9">6</text>
<text x="67.2" y="54.9">7</text>
<text x="67.2" y="57">9</text>
<text x="67.2" y="59.1">11</text>
<text x="73.2" y="57">10</text>
<text x="73.2" y="59.1">12</text>
<text x="74.3" y="54.9">8</text>
<text x="142.3" y="56">PA0-WKUP</text>
<text x="142.3" y="58.1">PA1</text>
<text x="174.2" y="56">PB0</text>
<text x="174.2" y="58.1">PB1</text>
<text x="181.7" y="54.9">26 PB00</text>
<text x="181.7" y="57">27 PB01</text>
<text x="181.7" y="59.1">28 PB02 BOOT1</text>
<text x="67.2" y="61.2">13</text>
<text x="67.2" y="63.3">15</text>
<text x="67.2" y="65.4">17</text>
<text x="73.2" y="61.2">14</text>
<text x="73.2" y="63.3">16</text>
<text x="73.2" y="65.4">18</text>
<text x="142.3" y="60.2">PA2</text>
<text x="142.3" y="62.2">PA3</text>
<text x="142.3" y="64.3">PA4</text>
<text x="167.1" y="64.3">PB4/JNTRST</text>
<text x="167.8" y="60.2">PB2/BOOT1</text>
<text x="169.2" y="62.2">PB3/JTDO</text>
<text x="181.7" y="65.4">57 PB05</text>
<text x="181.7" y="61.2">55 PB03 TDO</text>
<text x="181.7" y="63.3">56 PB04 TRST</text>
<text x="67.2" y="67.4">19</text>
<text x="73.2" y="67.4">20</text>
<text x="142.3" y="66.4">PA5</text>
<text x="142.3" y="68.5">PA6</text>
<text x="142.3" y="70.6">PA7</text>
<text x="174.2" y="66.4">PB5</text>
<text x="174.2" y="68.5">PB6</text>
<text x="174.2" y="70.6">PB7</text>
<text x="181.7" y="67.4">58 PB06</text>
<text x="181.7" y="69.5">59 PB07</text>
<text x="68" y="72.6">JTAG</text>
<text x="113.9" y="76.8">3</text>
<text x="142.3" y="74.7">PA8</text>
<text x="142.3" y="76.8">PA9</text>
<text x="174.2" y="74.7">PB8</text>
<text x="174.2" y="76.8">PB9</text>
<text x="181.7" y="73.7">61 PB08</text>
<text x="181.7" y="75.8">62 PB09</text>
<text x="181.7" y="77.9">29 PB10</text>
<text x="14.2" y="81.4">C</text>
<text x="113.9" y="81">1</text>
<text x="113.9" y="78.9">2</text>
<text x="142.3" y="78.9">PA10</text>
<text x="142.3" y="81">PA11</text>
<text x="142.3" y="83.1">PA12</text>
<text x="173.2" y="78.9">PB10</text>
<text x="173.2" y="81">PB11</text>
<text x="173.2" y="83.1">PB12</text>
<text x="181.7" y="79.9">30 PB11</text>
<text x="181.7" y="82">33 PB12</text>
<text x="230" y="82">1</text>
<text x="237" y="82">2</text>
<text x="273.8" y="82">1</text>
<text x="60.9" y="89.3">1</text>
<text x="68" y="89.3">2</text>
<text x="142.3" y="85.1">PA13/JTMS/SWDIO</text>
<text x="142.3" y="87.2">PA14/JTCK/SWCLK</text>
<text x="142.3" y="89.3">PA15/JTDI</text>
<text x="173.2" y="85.1">PB13</text>
<text x="173.2" y="87.2">PB14</text>
<text x="173.2" y="89.3">PB15</text>
<text x="181.7" y="84.1">34 PB13</text>
<text x="181.7" y="86.2">35 PB14</text>
<text x="181.7" y="88.3">36 PB15</text>
<text x="230" y="84.1">3</text>
<text x="230" y="86.2">5</text>
<text x="230" y="88.3">7</text>
<text x="237" y="84.1">4</text>
<text x="237" y="86.2">6</text>
<text x="237" y="88.3">8</text>
<text x="273.8" y="84.1">3</text>
<text x="273.8" y="86.2">5</text>
<text x="273.8" y="88.3">7</text>
<text x="60.9" y="91.4">3</text>
<text x="60.9" y="93.5">5</text>
<text x="68" y="91.4">4</text>
<text x="68" y="93.5">6</text>
<text x="137.1" y="92.4">5</text>
<text x="137.1" y="94.5">6</text>
<text x="142.3" y="93.5">OSC_IN/PD0</text>
<text x="142.3" y="95.5">OSC_OUT/PD1</text>
<text x="174.2" y="93.5">PC0</text>
<text x="174.2" y="95.5">PC1</text>
<text x="181.7" y="92.4">8</text>
<text x="181.7" y="94.5">9</text>
<text x="230" y="90.3">9</text>
<text x="230" y="92.4">11</text>
<text x="230" y="94.5">13</text>
<text x="236" y="90.3">10</text>
<text x="236" y="92.4">12</text>
<text x="236" y="94.5">14</text>
<text x="273.8" y="90.3">9</text>
<text x="273.8" y="92.4">11</text>
<text x="273.8" y="94.5">13</text>
<text x="136.1" y="100.8">60</text>
<text x="136.1" y="96.6">54</text>
<text x="142.3" y="101.8">BOOT0</text>
<text x="142.3" y="97.6">PD2</text>
<text x="174.2" y="97.6">PC2</text>
<text x="174.2" y="99.7">PC3</text>
<text x="174.2" y="101.8">PC4</text>
<text x="181.7" y="96.6">10 PC02</text>
<text x="181.7" y="98.7">11 PC03</text>
<text x="181.7" y="100.8">24 PC04</text>
<text x="230" y="96.6">15</text>
<text x="230" y="98.7">17</text>
<text x="230" y="100.8">19</text>
<text x="236" y="96.6">16</text>
<text x="236" y="98.7">18</text>
<text x="236" y="100.8">20</text>
<text x="273.8" y="96.6">15</text>
<text x="273.8" y="98.7">17</text>
<text x="273.8" y="100.8">19</text>
<text x="142.3" y="106">NRST</text>
<text x="174.2" y="103.9">PC5</text>
<text x="174.2" y="106">PC6</text>
<text x="181.7" y="102.8">25 PC05</text>
<text x="181.7" y="104.9">37 PC06</text>
<text x="181.7" y="107">38 PC07</text>
<text x="230" y="102.8">21</text>
<text x="230" y="104.9">23</text>
<text x="230" y="107">25</text>
<text x="236" y="102.8">22</text>
<text x="236" y="104.9">24</text>
<text x="236" y="107">26</text>
<text x="273.8" y="102.8">21</text>
<text x="273.8" y="104.9">23</text>
<text x="273.8" y="107">25</text>
<text x="174.2" y="108">PC7</text>
<text x="174.2" y="112.2">PC8</text>
<text x="181.7" y="111.2">39 PC08</text>
<text x="181.7" y="113.2">40 PC09</text>
<text x="230" y="109.1">27</text>
<text x="230" y="111.2">29</text>
<text x="230" y="113.2">31</text>
<text x="236" y="109.1">28</text>
<text x="236" y="111.2">30</text>
<text x="236" y="113.2">32</text>
<text x="273.8" y="109.1">27</text>
<text x="273.8" y="111.2">29</text>
<text x="273.8" y="113.2">31</text>
<text x="173.2" y="116.4">PC10</text>
<text x="173.2" y="118.4">PC11</text>
<text x="174.2" y="114.3">PC9</text>
<text x="181.7" y="115.3">51 PC10</text>
<text x="181.7" y="117.4">52 PC11</text>
<text x="181.7" y="119.5">53 PC12</text>
<text x="137.1" y="125.7">1</text>
<text x="161.3" y="122.6">PC13-TAMPER-RTC</text>
<text x="164.4" y="124.7">PC14-OSC32_IN</text>
<text x="173.2" y="120.5">PC12</text>
<text x="181.7" y="123.7">3</text>
<text x="181.7" y="125.7">4</text>
<text x="181.7" y="121.6">2</text>
<text x="14.2" y="130.7">B</text>
<text x="136.1" y="129.9">32</text>
<text x="136.1" y="132">48</text>
<text x="142.3" y="126.8">VBAT</text>
<text x="142.3" y="130.9">VDD_1</text>
<text x="162.6" y="126.8">PC15-OSC32_OUT</text>
<text x="172.2" y="130.9">VSS_1</text>
<text x="181.7" y="129.9">31</text>
<text x="181.7" y="132">47</text>
<text x="136.1" y="134.1">64</text>
<text x="136.1" y="136.1">19</text>
<text x="142.3" y="133">VDD_2</text>
<text x="142.3" y="135.1">VDD_3</text>
<text x="142.3" y="137.2">VDD_4</text>
<text x="172.2" y="133">VSS_2</text>
<text x="172.2" y="135.1">VSS_3</text>
<text x="172.2" y="137.2">VSS_4</text>
<text x="181.7" y="134.1">63</text>
<text x="181.7" y="136.1">18</text>
<text x="142.3" y="141.4">VDDA</text>
<text x="172.8" y="141.4">VSSA</text>
<text x="181.7" y="140.3">12 VSSA</text>
<text x="135.6" y="165.3">VBus</text>
<text x="137.5" y="167.4">D-</text>
<text x="144.2" y="164.3">1</text>
<text x="144.2" y="166.3">2</text>
<text x="179.9" y="164.3">3</text>
<text x="185.1" y="165.3">IN</text>
<text x="195.5" y="165.3">OUT</text>
<text x="203.7" y="164.3">2</text>
<text x="264.4" y="167.4">1</text>
<text x="271.5" y="167.4">2</text>
<text x="135.8" y="173.6">GND</text>
<text x="137.5" y="169.5">D+</text>
<text x="137.9" y="171.5">ID</text>
<text x="144.2" y="172.6">5</text>
<text x="144.2" y="170.5">4</text>
<text x="144.2" y="168.4">3</text>
<text x="192.7" y="169.7" transform="rotate(-90 192.7 169.7)">GND</text>
<text x="264.4" y="169.5">3</text>
<text x="264.4" y="171.5">5</text>
<text x="271.5" y="169.5">4</text>
<text x="271.5" y="171.5">6</text>
<text x="135.2" y="175.7">Shield</text>
<text x="144.2" y="174.7">0</text>
<text x="191.6" y="174.9" transform="rotate(-90 191.6 174.9)">1</text>
<text x="14.2" y="180.1">A</text>
<text x="249.6" y="184">Title</text>
<text x="249.6" y="190.3">Size</text>
<text x="260" y="190.3">Number</text>
<text x="249.6" y="196.5">Date:</text>
<text x="250.6" y="193.4">B</text>
<text x="259" y="196.5">7-Mar-2014</text>
<text x="38.4" y="201.7">1</text>
<text x="90.6" y="201.7">2</text>
<text x="142.7" y="201.7">3</text>
<text x="194.9" y="201.7">4</text>
<text x="247.1" y="201.7">5</text>
<text x="249.6" y="198.6">File:</text>
<text x="259" y="198.6">X:\cp产产产产+PCB\1.生产生</text>
</g>
<g font-size="1.9" fill="#f00">
<text x="78.9" y="35.2">3.3V</text>
<text x="62.2" y="81">3.3V</text>
<text x="41.1" y="112.2">+5V</text>
<text x="113.3" y="109.1">3.3V</text>
<text x="214.3" y="113.2">3.3V</text>
<text x="214.3" y="109.1">3.3V</text>
<text x="214.3" y="111.2">3.3V</text>
<text x="250" y="113.2">+5V</text>
<text x="250" y="109.1">+5V</text>
<text x="250" y="111.2">+5V</text>
<text x="259.4" y="113.2">+5V</text>
<text x="259.4" y="111.2">+5V</text>
<text x="76.8" y="117.4">3.3V</text>
<text x="39.8" y="125.7">3.3V</text>
<text x="114.3" y="128.9">3.3V</text>
<text x="128.7" y="130.9">3.3V</text>
<text x="227" y="146.6">3.3V</text>
<text x="169.6" y="162.2">+5V</text>
<text x="205.1" y="162.2">3.3V</text>
<text x="172.8" y="171.5">3.3V</text>
<text x="248.9" y="169.5">+5V</text>
</g>
<g font-size="1.9" fill="#000080">
<text x="68" y="44.5">JTG1</text>
<text x="46.1" y="49.1">R16</text>
<text x="46.1" y="51.2">R17</text>
<text x="46.1" y="53.3">R18</text>
<text x="50.3" y="50.4">10K</text>
<text x="50.3" y="52.5">10K</text>
<text x="87.8" y="49.5">C12</text>
<text x="87.8" y="51.6">104</text>
<text x="141.1" y="52.9">U1</text>
<text x="46.1" y="59.5">R19</text>
<text x="50.3" y="54.5">10K</text>
<text x="50.3" y="60.8">10K</text>
<text x="53" y="64.3">R36</text>
<text x="53" y="68.5">10K</text>
<text x="66" y="70.6">HEADER 10X2</text>
<text x="111.8" y="73.7">J4</text>
<text x="153.4" y="76.4">STM32F103RCT6</text>
<text x="228.7" y="78.9">JP3</text>
<text x="272.5" y="78.9">JP4</text>
<text x="59.7" y="86.2">JP1</text>
<text x="111.8" y="84.1">CON3</text>
<text x="114.1" y="88.7">C1</text>
<text x="114.1" y="92.4">30p Y1</text>
<text x="120.6" y="92.4">8M</text>
<text x="59.7" y="96.6">HEADER 3X2</text>
<text x="96.8" y="99.7">R37</text>
<text x="96.8" y="101.8">1K</text>
<text x="116" y="98.5">C2</text>
<text x="116" y="100.5">30p</text>
<text x="119.2" y="104.3">R3</text>
<text x="119.2" y="107.6">10K</text>
<text x="50.9" y="109.1">C20</text>
<text x="96.8" y="113">D2</text>
<text x="125.4" y="109.5">RST1</text>
<text x="134.8" y="111">C9</text>
<text x="134.8" y="113">104</text>
<text x="50.9" y="115.3">220u/10v</text>
<text x="96.8" y="118.2">LED</text>
<text x="126.5" y="115.6" transform="rotate(-90 126.5 115.6)">SW-PB</text>
<text x="228.7" y="116.4">HEADER 16X2</text>
<text x="272.5" y="116.4">TFT</text>
<text x="49.9" y="122.6">C3</text>
<text x="199.7" y="123.9">Y2</text>
<text x="33.2" y="129.9">R2</text>
<text x="33.2" y="132">1K</text>
<text x="49.9" y="128.9">220u/10v</text>
<text x="197.1" y="129.7" transform="rotate(-90 197.1 129.7)">32.768K</text>
<text x="107.9" y="136.8">104</text>
<text x="108.5" y="133.6">C22</text>
<text x="113.1" y="136.8">104</text>
<text x="113.7" y="133.6">C4</text>
<text x="117.3" y="136.8">104</text>
<text x="117.9" y="133.6">C5</text>
<text x="121.5" y="136.8">104</text>
<text x="122.1" y="133.6">C7</text>
<text x="33.2" y="143.2">D1</text>
<text x="128.3" y="140.3">C8VDDA13</text>
<text x="128.3" y="142.4">104</text>
<text x="33.2" y="148.4">LED</text>
<text x="116" y="160.1">J3</text>
<text x="183.9" y="160.1">U2</text>
<text x="212.9" y="160.1">104</text>
<text x="213.4" y="156.3">C10</text>
<text x="259" y="157.8">D10</text>
<text x="259" y="159.9">B5819W</text>
<text x="155.7" y="166.8">R25</text>
<text x="160.9" y="167">1K</text>
<text x="183.9" y="162.2">LM1117-3.3V</text>
<text x="219.3" y="163.2">L1</text>
<text x="219.3" y="166.3">10uH</text>
<text x="263.1" y="164.3">JP2</text>
<text x="155.7" y="168.8">R26</text>
<text x="155.7" y="170.9">R27</text>
<text x="160.9" y="170.1">1K</text>
<text x="160.9" y="172.2">1K</text>
<text x="206.6" y="172.6">104</text>
<text x="207.2" y="168.8">C21</text>
<text x="211.8" y="173.6">104</text>
<text x="212.4" y="169.9">C10</text>
<text x="219.3" y="174.7">L2</text>
<text x="219.3" y="177.8">10uH</text>
<text x="263.1" y="174.7">HEADER 3X2</text>
<text x="116" y="180.9">USB-MINI-A-R</text>
</g>
<g font-size="1.9" fill="#800000">
<text x="56.6" y="49.7">TRST</text>
<text x="56.6" y="51.8">TDI</text>
<text x="56.6" y="53.9">TMS</text>
<text x="56.6" y="56">TCK</text>
<text x="131.7" y="54.9">PA0014</text>
<text x="131.7" y="57">PA0115</text>
<text x="131.7" y="59.1">PA0216</text>
<text x="56.6" y="62.2">RST#</text>
<text x="56.6" y="60.2">TDO</text>
<text x="131.7" y="61.2">PA0317</text>
<text x="131.7" y="63.3">PA0420</text>
<text x="131.7" y="65.4">PA0521</text>
<text x="131.7" y="67.4">PA0622</text>
<text x="131.7" y="69.5">PA0723</text>
<text x="127.5" y="75.8">TX1 PA0942</text>
<text x="127.5" y="77.9">RX1 PA1043</text>
<text x="131.7" y="73.7">PA0841</text>
<text x="131.7" y="79.9">PA1144</text>
<text x="131.7" y="82">PA1245</text>
<text x="220.3" y="81">PB03</text>
<text x="220.3" y="83.1">PB05</text>
<text x="243.3" y="81">PB04</text>
<text x="243.3" y="83.1">PB06</text>
<text x="265.2" y="83.1">PC11</text>
<text x="265.2" y="81">PD02</text>
<text x="126.4" y="84.1">TMS</text>
<text x="126.4" y="86.2">TCK</text>
<text x="126.4" y="88.3">TDI</text>
<text x="131.7" y="84.1">PA1346</text>
<text x="131.7" y="86.2">PA1449</text>
<text x="131.7" y="88.3">PA1550</text>
<text x="220.3" y="85.1">PB07</text>
<text x="220.3" y="87.2">PB09</text>
<text x="220.3" y="89.3">PC14</text>
<text x="243.3" y="87.2">PC13</text>
<text x="243.3" y="85.1">PB08</text>
<text x="243.3" y="89.3">PC15</text>
<text x="265.2" y="87.2">PA13</text>
<text x="265.2" y="85.1">PA15</text>
<text x="265.2" y="89.3">PA11</text>
<text x="42" y="90.3">BOOT0</text>
<text x="83.7" y="90.3">BOOT1</text>
<text x="96.2" y="93.5">PD02</text>
<text x="184.9" y="92.4">PC00</text>
<text x="184.9" y="94.5">PC01</text>
<text x="220.3" y="95.5">PA00</text>
<text x="220.3" y="91.4">PC00</text>
<text x="220.3" y="93.5">PC02</text>
<text x="243.3" y="95.5">PA01</text>
<text x="243.3" y="91.4">PC01</text>
<text x="243.3" y="93.5">PC03</text>
<text x="265.2" y="91.4">PA09</text>
<text x="265.2" y="95.5">PC07</text>
<text x="265.2" y="93.5">PC09</text>
<text x="129.6" y="100.8">BOOT0</text>
<text x="130.6" y="96.6">PD02</text>
<text x="220.3" y="97.6">PA02</text>
<text x="220.3" y="99.7">PA04</text>
<text x="220.3" y="101.8">PA06</text>
<text x="243.3" y="97.6">PA03</text>
<text x="243.3" y="99.7">PA05</text>
<text x="243.3" y="101.8">PA07</text>
<text x="265.2" y="99.7">PB13</text>
<text x="265.2" y="97.6">PB15</text>
<text x="265.2" y="101.8">PB11</text>
<text x="132.7" y="104.9">RST#7</text>
<text x="220.3" y="103.9">PC04</text>
<text x="243.3" y="103.9">PC05</text>
<text x="265.2" y="106">PB00</text>
<text x="265.2" y="103.9">PB02</text>
<text x="35.9" y="116.4">VCC 3.3V</text>
<text x="30.7" y="121.6">VCC</text>
<text x="78.4" y="123.7">TCK</text>
<text x="78.4" y="121.6">TMS</text>
<text x="78.4" y="125.7">RST#</text>
<text x="184.9" y="121.6">PC13</text>
<text x="184.9" y="123.7">PC14</text>
<text x="184.9" y="125.7">PC15</text>
<text x="220.3" y="126.8">PC05</text>
<text x="121.2" y="140.3">VSSA</text>
<text x="231.2" y="149.7">VCC</text>
<text x="254.6" y="147.6">VCC5</text>
<text x="145" y="162.2">VCC5</text>
<text x="171.3" y="166.3">PA11</text>
<text x="231.8" y="164.3">VDDA</text>
<text x="278.8" y="166.3">US</text>
<text x="147.3" y="172.6">USB_GND</text>
<text x="171.3" y="168.4">PA12</text>
<text x="231.8" y="174.7">VSSA</text>
</g>
</svg>
